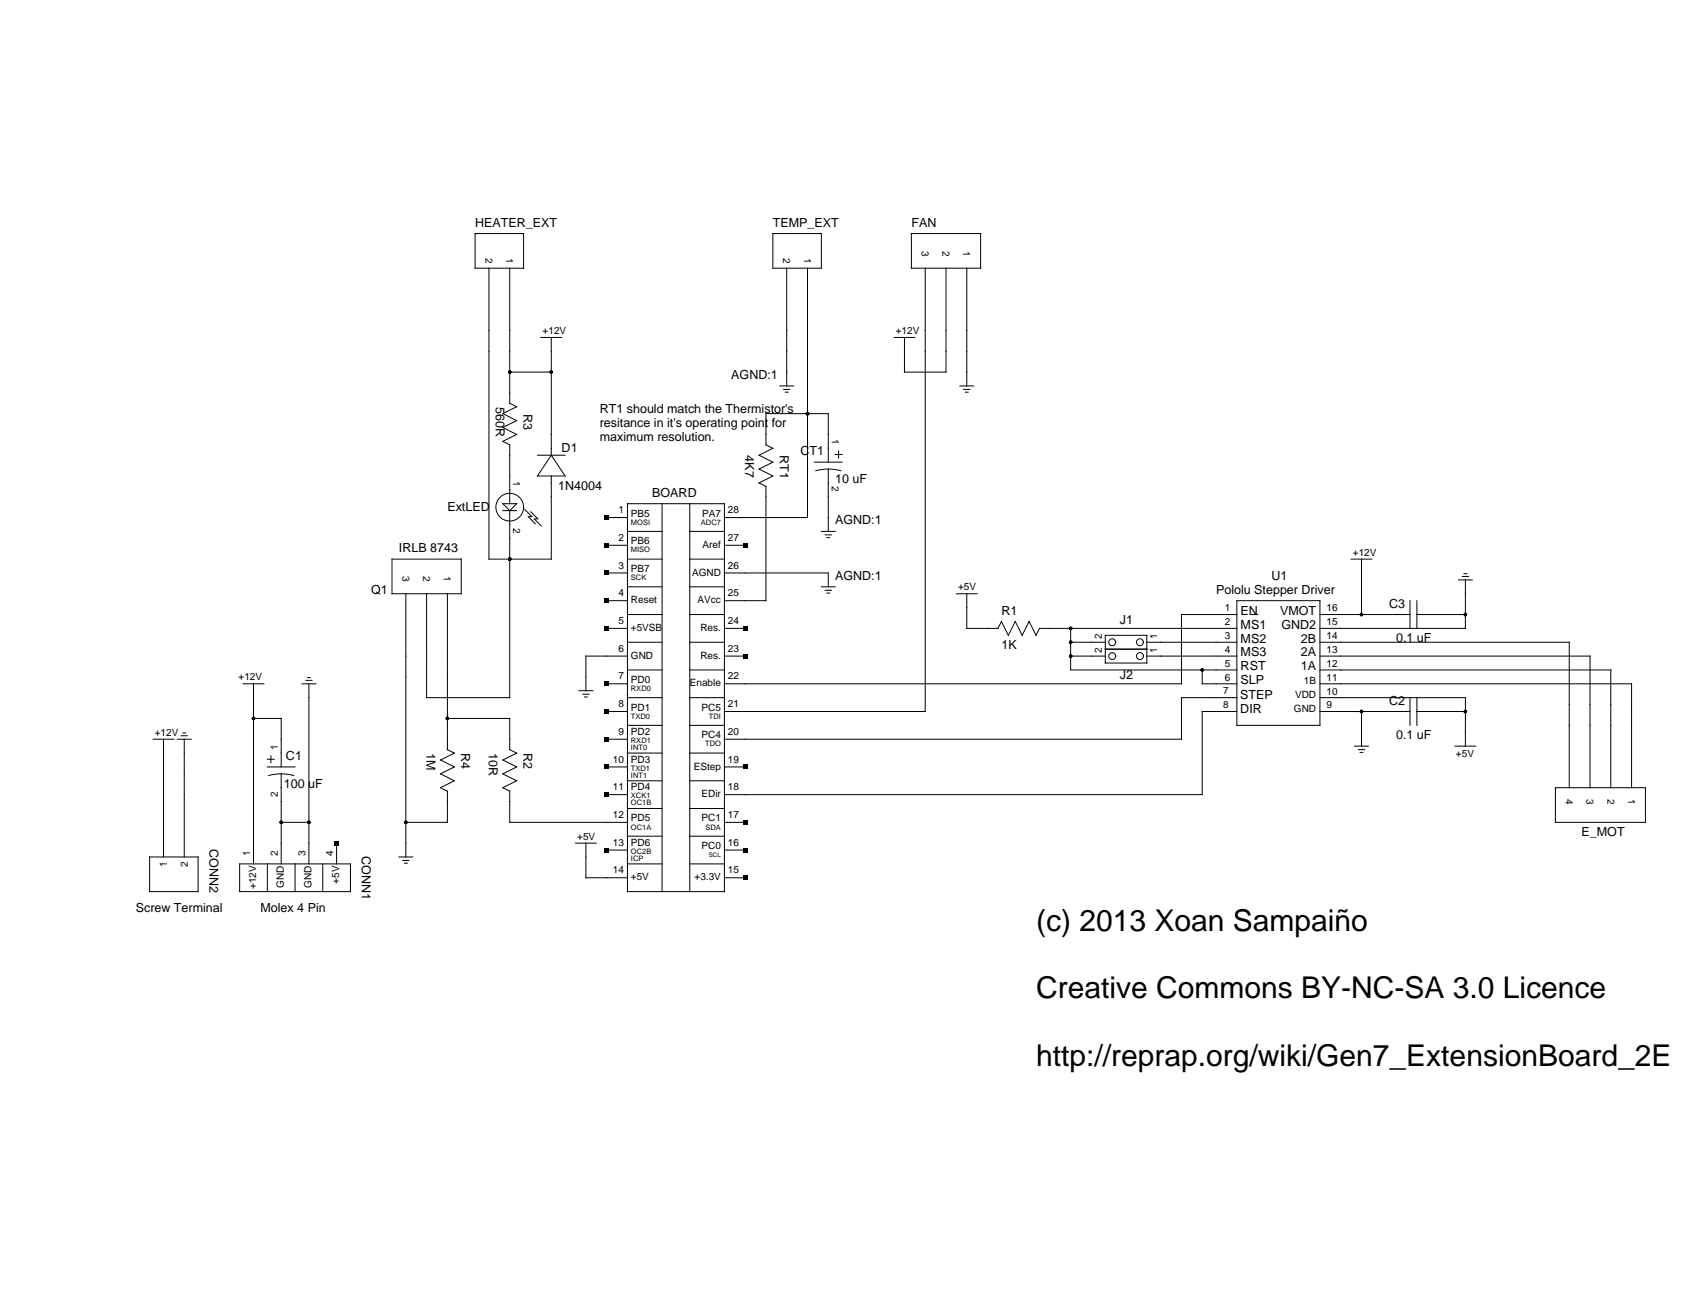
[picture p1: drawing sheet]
<svg xmlns="http://www.w3.org/2000/svg" width="279mm" height="216mm" viewBox="0 0 279 216" stroke-linecap="round" stroke-linejoin="round" font-family="sans-serif">
<g fill="none" stroke="#000" stroke-width=".16">
<path d="M78.1 38.4h8v5.7h-8zM127 38.4h8v5.7h-8zM149.8 38.4h11.4v5.7h-11.4zM80.4 44.1v47.8h10.2v-13.7M83.8 44.1v22.2l1.1 .5M88.9 55.4h3.4M90.6 55.4v19.4M129.3 44.1v19.3M132.7 44.1v40.9h-13.6M146.9 55.4h3.5M152.1 44.1v72.8h-33M155.5 44.1v17h-6.9v-5.7"/>
<path d="M158.9 44.1v19.3M83.8 61.1h6.8M84.9 66.8l-2.3 1.2 2.3 1.1-2.3 1.1 2.3 1.2-2.3 1.1 1.2 .6v9.7M88.3 74.8h4.6M90.6 74.8l2.3 3.4h-4.6zM128.2 63.4h2.2M128.8 64h1M129.1 64.4h.4M133.9 75.9h4.5M134.1 77.3a8 8 0 0 1 4.1 0M136.1 75.9v-7.9h-10.2v5.1l1.1 .6-2.3 1.1 2.3 1.1-2.3 1.2 2.3 1.1-2.3 1.1 1.2 .6v18.8h-6.8M136.1 77.1v10.2"/>
<path d="M137.3 74.7h1.1M137.8 74.1v1.2M157.8 63.4h2.2M158.4 64h1M158.7 64.4h.4M64.4 91.9h11.4v5.7h-11.4zM66.7 97.6v43.2M73.5 97.6v25.6l1.2 .5M82.6 82.8h2.3l-1.1 1.1zM82.6 83.9h2.3M83.8 83.9v30.7h-13.7v-17M86.3 83.7l1.1 1.2h-.6l1.2 1.2"/>
<path d="M87.2 84.1l1.2 1.1-.6 .1 1.2 1.1M99.7 98.7h3.4M99.7 85h3.4M99.7 89.6h3.4M99.7 94.1h3.4M103.1 91.9h5.7M103.1 82.8h16v63.7h-16zM103.1 96.4h5.7M103.1 87.3h5.7M108.8 82.8v63.7M113.4 91.9h5.7M113.4 96.4h5.7"/>
<path d="M113.4 82.8v63.7M113.4 87.3h5.7M119.1 94.1h17v2.3M119.1 89.6h3.4M135 96.4h2.3M135 87.3h2.3M135.6 87.9h1M135.6 97h1M135.9 88.3h.5M135.9 97.4h.5M157.2 97.6h3.4M158.9 97.6v5.6h5.1l.6-1.1 1.1 2.3 1.2-2.3 1.1 2.3 1.1-2.3 1.2 2.3 .5-1.2h32.5"/>
<path d="M203.3 98.7h13.6v20.5h-13.6zM222.1 91.9h3.4M223.8 91.9v9.1M231.7 98.7v4.5M232.9 98.7v4.5M239.7 95.3h2.3M240.3 94.7h1.1M240.6 94.3h.5M240.8 95.3v7.9h-23.9M40 112.4h3.4M41.7 112.4v29.5M41.7 118h4.5v8"/>
<path d="M49.6 112.4h2.3M50.3 111.8h1M50.5 111.3h.5M50.8 112.4v29.5M73.5 118h10.3v5.2l1.1 .5M95.2 113.5h2.2M95.8 114.1h1M96.1 114.5h.4M99.7 103.2h3.4M99.7 112.4h3.4M99.7 116.9h3.4M103.1 101h5.7"/>
<path d="M103.1 114.6h5.7M103.1 105.5h5.7M103.1 107.8h-6.8v5.7M103.1 110.1h5.7M103.1 119.2h5.7M113.4 101h5.7M113.4 114.6h5.7M113.4 105.5h5.7M113.4 110.1h5.7M113.4 119.2h5.7M119.1 103.2h3.4M119.1 107.8h3.4"/>
<path d="M176 105.5h5.7M176 107.8h5.7M176 103.2v6.9h27.3M181.7 106.7h6.8M181.7 104.4h6.8v4.5h-6.8zM188.5 105.5h14.8M188.5 107.8h14.8M197.6 110.1v2.3h5.7M203.3 101h-9.1v11.4h-75.1M203.3 114.6h-9.1v6.9h-75.1M203.3 116.9h-5.7v13.7h-78.5M205.6 101h1.1"/>
<path d="M216.9 101h14.8M216.9 114.6h23.9v8M216.9 105.5h41v23.9M216.9 107.8h44.4v21.6M216.9 110.1h47.8v19.3M216.9 112.4h51.3v17M216.9 116.9h14.8M223.8 116.9v5.7M231.7 114.6v4.6M232.9 101h7.9M232.9 116.9h7.9M232.9 114.6v4.6"/>
<path d="M25.2 121.5h3.4M26.9 121.5v19.3M29.1 121.5h2.3M29.8 120.9h1M30.1 120.4h.4M30.3 121.5v19.3M43.9 126h4.6M43.9 124.7h1.2M44.2 127.4a8 8 0 0 1 4.1 0M44.5 124.2v1.1M46.2 135.1h4.6M46.2 127.2v14.7"/>
<path d="M55.3 138.5v3.4M74.7 123.7l-2.3 1.2 2.3 1.1-2.3 1.2 2.3 1.1-2.3 1.1 1.1 .6v5.1h-6.8M84.9 123.7l-2.3 1.2 2.3 1.1-2.3 1.2 2.3 1.1-2.3 1.1 1.2 .6v5.1h19.3M94.6 138.5h3.4M96.3 138.5v5.7h6.8M99.7 121.5h3.4M99.7 126h3.4M99.7 130.6h3.4M99.7 139.7h3.4M103.1 123.7h5.7M103.1 128.3h5.7M103.1 132.8h5.7"/>
<path d="M103.1 137.4h5.7M113.4 123.7h5.7M113.4 128.3h5.7M113.4 132.8h5.7M113.4 137.4h5.7M119.1 135.1h3.4M119.1 126h3.4M119.1 139.7h3.4M222.6 122.6h2.3M223.3 123.2h1M223.5 123.6h.5M239.1 122.6h3.4"/>
<path d="M255.6 129.4h14.8v5.7h-14.8zM24.6 140.8h8v5.7h-8zM39.4 141.9h18.2v4.6h-18.2zM43.9 141.9v4.6M48.5 141.9v4.6M53 141.9v4.6M65.6 140.8h2.2M66.2 141.4h1M66.5 141.8h.4M103.1 141.9h5.7M113.4 141.9h5.7M119.1 144.2h3.4"/>
<circle cx="83.8" cy="83.3" r="2.28"/>
<circle cx="182.8" cy="107.8" r=".57"/>
<circle cx="182.8" cy="105.5" r=".57"/>
<circle cx="187.3" cy="107.8" r=".57"/>
<circle cx="187.3" cy="105.5" r=".57"/>
</g>
<g fill="#000">
<path d="M99.4 84.7h.7v.7h-.7zM99.4 89.3h.7v.6h-.7zM99.4 93.8h.7v.7h-.7zM99.4 98.4h.7v.6h-.7zM122.1 89.3h.7v.6h-.7zM99.4 102.9h.7v.7h-.7zM99.4 112h.7v.7h-.7zM99.4 116.6h.7v.6h-.7zM122.1 107.5h.7v.6h-.7zM122.1 102.9h.7v.7h-.7zM55 138.2h.7v.7h-.7zM99.4 121.1h.7v.7h-.7z"/>
<path d="M99.4 125.7h.7v.7h-.7zM99.4 130.2h.7v.7h-.7zM99.4 139.3h.7v.7h-.7zM122.1 139.3h.7v.7h-.7zM122.1 134.8h.7v.7h-.7zM122.1 125.7h.7v.7h-.7zM122.1 143.9h.7v.7h-.7z"/>
<circle cx="83.8" cy="61.1" r=".28"/>
<circle cx="90.6" cy="61.1" r=".28"/>
<circle cx="132.7" cy="68" r=".28"/>
<circle cx="83.8" cy="91.9" r=".28"/>
<circle cx="41.7" cy="118" r=".28"/>
<circle cx="73.5" cy="118" r=".28"/>
<circle cx="176" cy="107.8" r=".28"/>
<circle cx="176" cy="105.5" r=".28"/>
<circle cx="176" cy="103.2" r=".28"/>
<circle cx="197.6" cy="110.1" r=".28"/>
<circle cx="223.8" cy="101" r=".28"/>
<circle cx="223.8" cy="116.9" r=".28"/>
<circle cx="240.8" cy="101" r=".28"/>
<circle cx="240.8" cy="116.9" r=".28"/>
<circle cx="46.2" cy="135.1" r=".28"/>
<circle cx="50.8" cy="135.1" r=".28"/>
<circle cx="66.7" cy="135.1" r=".28"/>
</g>
<g font-size="4.9">
<text x="170.3" y="153">(c) 2013 Xoan Sampaiño</text>
<text x="170.3" y="164.1">Creative Commons BY-NC-SA 3.0 Licence</text>
<text x="170.3" y="175.1">http://reprap.org/wiki/Gen7_ExtensionBoard_2E</text>
</g>
<g font-size="2.1">
<text x="78.1" y="37.2">HEATER_EXT</text>
<text x="127" y="37.2">TEMP_EXT</text>
<text x="149.8" y="37.2">FAN</text>
<text x="120.2" y="62.3">AGND:1</text>
<text x="81.5" y="66.8" transform="rotate(90 81.5 66.8)">560R</text>
<text x="86.1" y="68" transform="rotate(90 86.1 68)">R3</text>
<text x="98.6" y="67.9">RT1 should match the Thermistor's</text>
<text x="98.6" y="70.2">resitance in it's operating point for</text>
<text x="92.3" y="74.2">D1</text>
<text x="98.6" y="72.5">maximum resolution.</text>
<text x="122.5" y="74.8" transform="rotate(90 122.5 74.8)">4K7</text>
<text x="128.2" y="74.8" transform="rotate(90 128.2 74.8)">RT1</text>
<text x="131.6" y="74.8">CT1</text>
<text x="73.5" y="83.9">ExtLED</text>
<text x="91.7" y="80.5">1N4004</text>
<text x="107.2" y="81.6">BOARD</text>
<text x="137.3" y="79.3">10 uF</text>
<text x="137.3" y="86.2">AGND:1</text>
<text x="65.6" y="90.7">IRLB 8743</text>
<text x="137.3" y="95.3">AGND:1</text>
<text x="209" y="95.3">U1</text>
<text x="61" y="97.6">Q1</text>
<text x="164.6" y="101">R1</text>
<text x="199.9" y="97.6">Pololu Stepper Driver</text>
<text x="203.9" y="101">EN</text>
<text x="210.4" y="101">VMOT</text>
<text x="228.3" y="99.8">C3</text>
<text x="164.6" y="106.7">1K</text>
<text x="184" y="102.5">J1</text>
<text x="203.9" y="103.3">MS1</text>
<text x="203.9" y="105.6">MS2</text>
<text x="203.9" y="107.9">MS3</text>
<text x="210.6" y="103.3">GND2</text>
<text x="213.8" y="107.9">2A</text>
<text x="213.8" y="105.6">2B</text>
<text x="229.5" y="105.5">0.1 uF</text>
<text x="184" y="111.6">J2</text>
<text x="203.9" y="110.1">RST</text>
<text x="203.9" y="112.4">SLP</text>
<text x="213.8" y="110.1">1A</text>
<text x="203.8" y="114.9">STEP</text>
<text x="203.8" y="117.2">DIR</text>
<text x="228.3" y="115.8">C2</text>
<text x="47" y="124.9">C1</text>
<text x="70.1" y="123.7" transform="rotate(90 70.1 123.7)">1M</text>
<text x="75.8" y="123.7" transform="rotate(90 75.8 123.7)">R4</text>
<text x="80.4" y="123.7" transform="rotate(90 80.4 123.7)">10R</text>
<text x="86.1" y="123.7" transform="rotate(90 86.1 123.7)">R2</text>
<text x="229.5" y="121.5">0.1 uF</text>
<text x="46.6" y="129.4">100 uF</text>
<text x="259.9" y="137.4">E_MOT</text>
<text x="34.5" y="139.5" transform="rotate(90 34.5 139.5)">CONN2</text>
<text x="59.5" y="140.6" transform="rotate(90 59.5 140.6)">CONN1</text>
<text x="22.3" y="149.9">Screw Terminal</text>
<text x="42.8" y="149.9">Molex 4 Pin</text>
</g>
<g font-size="1.6">
<text x="151.5" y="41.2" transform="rotate(90 151.5 41.2)">3</text>
<text x="154.9" y="41.2" transform="rotate(90 154.9 41.2)">2</text>
<text x="158.3" y="41.2" transform="rotate(90 158.3 41.2)">1</text>
<text x="79.8" y="42.4" transform="rotate(90 79.8 42.4)">2</text>
<text x="83.2" y="42.4" transform="rotate(90 83.2 42.4)">1</text>
<text x="128.7" y="42.4" transform="rotate(90 128.7 42.4)">2</text>
<text x="132.1" y="42.4" transform="rotate(90 132.1 42.4)">1</text>
<text x="89.2" y="54.9">+12V</text>
<text x="147.2" y="54.9">+12V</text>
<text x="136.7" y="72.2" transform="rotate(90 136.7 72.2)">1</text>
<text x="84.3" y="79" transform="rotate(90 84.3 79)">1</text>
<text x="136.7" y="79.9" transform="rotate(90 136.7 79.9)">2</text>
<text x="84.3" y="86.7" transform="rotate(90 84.3 86.7)">2</text>
<text x="101.6" y="84.3">1</text>
<text x="101.6" y="88.9">2</text>
<text x="103.7" y="84.9">PB5</text>
<text x="103.7" y="89.4">PB6</text>
<text x="115.4" y="84.9">PA7</text>
<text x="119.6" y="84.3">28</text>
<text x="119.6" y="88.9">27</text>
<text x="66.1" y="94.7" transform="rotate(90 66.1 94.7)">3</text>
<text x="69.5" y="94.7" transform="rotate(90 69.5 94.7)">2</text>
<text x="73" y="94.7" transform="rotate(90 73 94.7)">1</text>
<text x="101.6" y="93.4">3</text>
<text x="103.7" y="94">PB7</text>
<text x="113.7" y="94.6">AGND</text>
<text x="115.5" y="90">Aref</text>
<text x="119.6" y="93.4">26</text>
<text x="222.3" y="91.3">+12V</text>
<text x="101.6" y="98">4</text>
<text x="103.7" y="99.1">Reset</text>
<text x="114.7" y="99.1">AVcc</text>
<text x="119.6" y="98">25</text>
<text x="157.5" y="97">+5V</text>
<text x="201.3" y="100.5">1</text>
<text x="218" y="100.5">16</text>
<text x="101.6" y="102.5">5</text>
<text x="101.6" y="107.1">6</text>
<text x="103.7" y="103.7">+5VSB</text>
<text x="115.1" y="103.7">Res.</text>
<text x="119.6" y="107.1">23</text>
<text x="119.6" y="102.5">24</text>
<text x="181.1" y="107.2" transform="rotate(-90 181.1 107.2)">2</text>
<text x="181.1" y="105" transform="rotate(-90 181.1 105)">2</text>
<text x="190.2" y="107.2" transform="rotate(-90 190.2 107.2)">1</text>
<text x="190.2" y="105" transform="rotate(-90 190.2 105)">1</text>
<text x="201.3" y="102.7">2</text>
<text x="201.3" y="105">3</text>
<text x="201.3" y="107.3">4</text>
<text x="218" y="107.3">13</text>
<text x="218" y="105">14</text>
<text x="218" y="102.7">15</text>
<text x="39.2" y="111.8">+12V</text>
<text x="101.6" y="111.6">7</text>
<text x="103.7" y="112.2">PD0</text>
<text x="103.7" y="108.2">GND</text>
<text x="113.4" y="112.8">Enable</text>
<text x="115.1" y="108.2">Res.</text>
<text x="119.6" y="111.6">22</text>
<text x="201.3" y="109.6">5</text>
<text x="201.3" y="111.8">6</text>
<text x="214.3" y="112.4">1B</text>
<text x="218" y="109.6">12</text>
<text x="218" y="111.8">11</text>
<text x="101.6" y="116.2">8</text>
<text x="103.7" y="116.8">PD1</text>
<text x="115.3" y="116.8">PC5</text>
<text x="119.6" y="116.2">21</text>
<text x="201" y="114.1">7</text>
<text x="201" y="116.3">8</text>
<text x="212.7" y="117">GND</text>
<text x="212.8" y="114.7">VDD</text>
<text x="218" y="116.4">9</text>
<text x="218" y="114.1">10</text>
<text x="25.4" y="120.9">+12V</text>
<text x="45.6" y="123.2" transform="rotate(-90 45.6 123.2)">1</text>
<text x="100.7" y="125.3">10</text>
<text x="101.6" y="120.7">9</text>
<text x="103.7" y="120.7">PD2</text>
<text x="103.7" y="125.3">PD3</text>
<text x="115.3" y="121.3">PC4</text>
<text x="119.6" y="120.7">20</text>
<text x="119.6" y="125.3">19</text>
<text x="239.3" y="124.3">+5V</text>
<text x="45.6" y="130.9" transform="rotate(-90 45.6 130.9)">2</text>
<text x="100.7" y="129.8">11</text>
<text x="103.7" y="129.8">PD4</text>
<text x="114" y="126.4">EStep</text>
<text x="115.3" y="131">EDir</text>
<text x="119.6" y="129.8">18</text>
<text x="257.3" y="131.4" transform="rotate(90 257.3 131.4)">4</text>
<text x="260.8" y="131.4" transform="rotate(90 260.8 131.4)">3</text>
<text x="264.2" y="131.4" transform="rotate(90 264.2 131.4)">2</text>
<text x="267.6" y="131.4" transform="rotate(90 267.6 131.4)">1</text>
<text x="94.9" y="138">+5V</text>
<text x="100.7" y="134.4">12</text>
<text x="103.7" y="135">PD5</text>
<text x="115.3" y="135">PC1</text>
<text x="119.6" y="134.4">17</text>
<text x="27.4" y="142.5" transform="rotate(-90 27.4 142.5)">1</text>
<text x="30.9" y="142.5" transform="rotate(-90 30.9 142.5)">2</text>
<text x="41.1" y="140.6" transform="rotate(-90 41.1 140.6)">1</text>
<text x="45.6" y="140.6" transform="rotate(-90 45.6 140.6)">2</text>
<text x="50.2" y="140.6" transform="rotate(-90 50.2 140.6)">3</text>
<text x="54.8" y="140.6" transform="rotate(-90 54.8 140.6)">4</text>
<text x="100.7" y="138.9">13</text>
<text x="100.7" y="143.5">14</text>
<text x="103.7" y="139">PD6</text>
<text x="115.3" y="139.5">PC0</text>
<text x="119.6" y="138.9">16</text>
<text x="119.6" y="143.5">15</text>
<text x="42.1" y="146.1" transform="rotate(-90 42.1 146.1)">+12V</text>
<text x="46.6" y="145.9" transform="rotate(-90 46.6 145.9)">GND</text>
<text x="51.2" y="145.9" transform="rotate(-90 51.2 145.9)">GND</text>
<text x="55.7" y="145.2" transform="rotate(-90 55.7 145.2)">+5V</text>
<text x="103.7" y="144.6">+5V</text>
<text x="114.1" y="144.6">+3.3V</text>
</g>
<g font-size="1.2">
<text x="103.7" y="86.2">MOSI</text>
<text x="115.2" y="86.2">ADC7</text>
<text x="103.7" y="90.8">MISO</text>
<text x="103.7" y="95.3">SCK</text>
<text x="103.7" y="113.5">RXD0</text>
<text x="103.7" y="118.1">TXD0</text>
<text x="116.5" y="118.1">TDI</text>
<text x="103.7" y="122.1">RXD1</text>
<text x="103.7" y="123.2">INT0</text>
<text x="115.9" y="122.6">TDO</text>
<text x="103.7" y="126.6">TXD1</text>
<text x="103.7" y="127.8">INT1</text>
<text x="103.7" y="131.2">XCK1</text>
<text x="103.7" y="132.3">OC1B</text>
<text x="103.7" y="136.3">OC1A</text>
<text x="116" y="136.3">SDA</text>
<text x="103.7" y="140.3">OC2B</text>
<text x="103.7" y="141.4">ICP</text>
</g>
<text font-size="1" x="116.5" y="140.8">SCL</text>
</svg>
